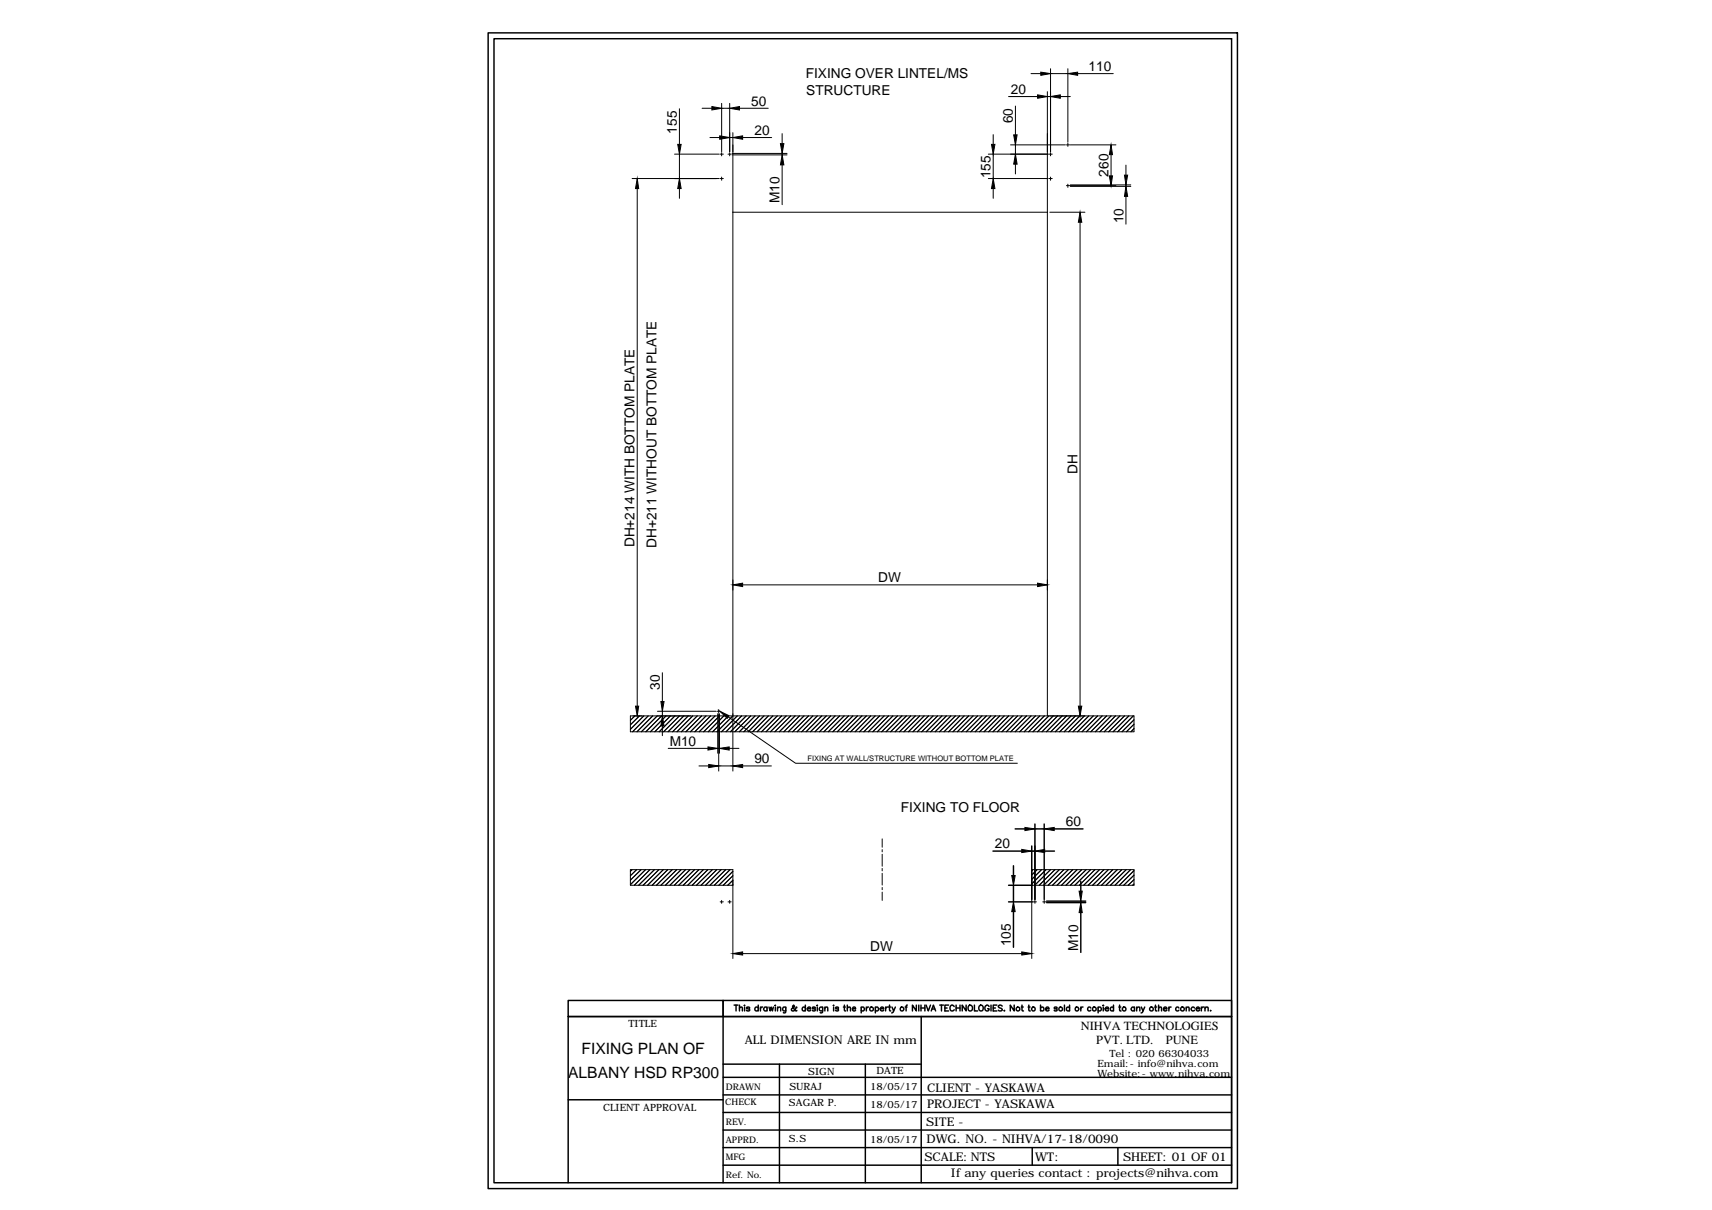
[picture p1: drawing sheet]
<svg xmlns="http://www.w3.org/2000/svg" width="297mm" height="210mm" viewBox="0 0 297 210" stroke-linecap="round" stroke-linejoin="round" font-family="sans-serif">
<!-- layer: 0 -->
<g fill="none" stroke="#000" stroke-width=".25">
<path d="M84.7 5.7h130v200.5h-130zM85.7 6.7h128v198.5h-128zM172.3 147.6h5M175 156.4h4.1M175 153.6h4.1M175.8 150.2v1.7M175.8 153.6v2.8M175.8 158.1v6.2M176.1 143.8h1.7M179 146.8v9.2M179 147.6h.6M179.6 142.9v13.1"/>
<path d="M179.6 143.8h1.6M181.2 142.9v13.1M181.3 147.6h1.7M181.6 156.3h6.8M181.6 156.6h6.8M182.9 143.8h5M187.5 152.9v1.7M187.5 156.3v.3M187.5 158.3v6.9M98.6 173.6h26.9v2.7h-26.9zM125.5 176.3v28.9M127.4 174.4h.6"/>
<path d="M127.7 174.4v1M128.3 174.9l.2-.2h.3v.7M128.3 174.4v1M129.2 174.4v.1zM129.2 174.7v.7M130.1 174.9l-.1-.2h-.4v.2l.4 .2 .1 .1-.2 .2-.4-.2M131.6 174.9a.33 .33 0 0 0-.5-.1 .33 .33 0 0 0 0 .5 .33 .33 0 0 0 .5-.1M131.6 174.4v1M131.9 174.7v.7M132.3 174.7h-.2l-.2 .3M133.1 174.9l-.1-.2a.34 .34 0 0 0-.5 .1 .34 .34 0 0 0 .1 .5 .34 .34 0 0 0 .5-.1M133.1 174.7v.7"/>
<path d="M133.4 174.7l.2 .7 .2-.7 .2 .7 .2-.7M134.5 174.4v.1zM134.5 174.7v.7M134.9 174.9l.3-.2h.2l.1 .7M134.9 174.7v.7M136.3 174.7v.9l-.4 .1M136.3 174.9a.31 .31 0 0 0-.4-.1 .31 .31 0 0 0 0 .5 .31 .31 0 0 0 .4-.1M138.2 174.8v-.1a.97 .97 0 0 1-.7 .7l-.2-.3 .5-.4-.1-.3-.2 .1 .2 .4 .2 .3 .2 .2 .1-.1M139.7 174.9a.31 .31 0 0 0-.4-.1 .31 .31 0 0 0 0 .5 .31 .31 0 0 0 .4-.1M139.7 174.4v1M140.1 175h.6l-.1-.2a.33 .33 0 0 0-.5 0 .33 .33 0 0 0 .1 .5 .33 .33 0 0 0 .5-.1M141.5 174.9l-.2-.2h-.3v.2l.4 .2 .1 .1-.2 .2-.3-.2"/>
<path d="M141.8 174.4v.1zM141.8 174.7v.7M142.7 174.7v.9l-.4 .1M142.7 174.9a.33 .33 0 0 0-.5-.1 .33 .33 0 0 0 0 .5 .33 .33 0 0 0 .5-.1M143.1 174.9l.1-.2h.4v.7M143.1 174.7v.7M144.6 174.4v.1zM144.6 174.7v.7M145.5 174.9l-.2-.2h-.3v.2l.4 .2 .1 .1-.2 .2-.3-.2M146.3 174.7h.4M146.5 174.4v.8l.2 .2M147 174.9l.3-.2h.2l.1 .7"/>
<path d="M147 174.4v1M147.9 175l.5-.1a.32 .32 0 0 0-.4-.2 .32 .32 0 0 0-.1 .5l.2 .2 .3-.2M149.4 174.9a.31 .31 0 0 1 .5-.1 .31 .31 0 0 1 0 .5 .31 .31 0 0 1-.5-.1M149.4 174.7v1M150.3 174.7v.7M150.7 174.7h-.2l-.2 .3M151.9 174.9a.31 .31 0 0 1 .4-.1 .31 .31 0 0 1 0 .5 .31 .31 0 0 1-.4-.1M151.9 174.7v1M152.7 175h.6v-.2a.33 .33 0 0 0-.5 0 .33 .33 0 0 0 0 .5 .33 .33 0 0 0 .5-.1M153.7 174.7v.7M154 174.7h-.2l-.1 .3M154.2 174.7h.3"/>
<path d="M154.3 174.4v.8l.2 .2M154.8 174.7l.3 .7 .2-.7M155.1 175.4l-.1 .2-.3 .1M157 174.7h.4M157.4 174.4l-.2 .2v.8M159 174.4v1l-.7-1v1M159.4 174.4v1M159.8 174.4v1M159.8 174.9h.7M159.8 176.3v28.9M160.5 174.4v1M160.7 174.4l.4 1 .3-1"/>
<path d="M161.6 175.4l.4-1 .3 1M161.7 175h.5M163.1 174.4h.6M163.4 174.4v1M163.9 174.9h.4M164.6 174.4h-.7v1h.7M165.6 174.6a.37 .37 0 0 0-.5-.3 .37 .37 0 0 0-.3 .4v.3a.37 .37 0 0 0 .3 .4 .37 .37 0 0 0 .5-.2M165.9 174.9h.7M165.9 174.4v1M166.6 174.4v1M167.6 174.4v1l-.7-1v1M168.1 174.4h.1a.49 .49 0 0 1 .5 .5 .49 .49 0 0 1-.6 .4l-.1-.3z"/>
<path d="M169.1 174.4v1h.5M171.6 174.6a.37 .37 0 0 0-.4-.2 .37 .37 0 0 0-.3 .3v.3a.36 .36 0 0 0 .3 .4 .36 .36 0 0 0 .4-.4h-.2M171.9 174.4v1M172.3 174.9h.4M173 174.4h-.7v1h.7M173.9 174.5a.41 .41 0 0 0-.7 0l.2 .3 .5 .3v.1l-.3 .2-.4-.2M174.2 175.3h.1zM176 174.4v1l-.7-1v1M177.2 174.7h.3M177.3 174.4v.8l.3 .2M178.4 174.7h.3M178.5 174.4v.8l.3 .2"/>
<path d="M180.5 174.9a.33 .33 0 0 1 .5-.1 .33 .33 0 0 1 0 .5 .33 .33 0 0 1-.5-.1M180.5 174.4v1M181.4 175h.6a.33 .33 0 0 0-.5-.2 .33 .33 0 0 0 .1 .5l.2 .1 .2-.2M183.4 174.9l-.2-.2h-.2v.2l.4 .2v.1l-.2 .2-.3-.2M184.7 174.4v1M185.6 174.9a.31 .31 0 0 0-.5-.1 .31 .31 0 0 0 0 .5 .31 .31 0 0 0 .5-.1M185.6 174.4v1M187.5 174.7v.7M187.9 174.7h-.3l-.1 .3M189.3 174.9a.31 .31 0 0 0-.5-.1 .31 .31 0 0 0 0 .5 .31 .31 0 0 0 .5-.1M190.5 174.9a.31 .31 0 0 1 .5-.1 .31 .31 0 0 1 0 .5 .31 .31 0 0 1-.5-.1M190.5 174.7v1"/>
<path d="M191.4 174.4v.1zM191.4 174.7v.7M191.8 175h.5v-.2a.33 .33 0 0 0-.5 0 .33 .33 0 0 0 .1 .5 .33 .33 0 0 0 .4-.1M193.2 174.9a.31 .31 0 0 0-.5-.1 .31 .31 0 0 0 0 .5 .31 .31 0 0 0 .5-.1M193.2 174.4v1M194.1 174.7h.4M194.3 174.4v.8l.2 .2M196.8 174.9v-.2a.34 .34 0 0 0-.5 .1 .34 .34 0 0 0 .1 .5 .34 .34 0 0 0 .4-.1M196.8 174.7v.7M197.2 174.9l.3-.2h.2l.1 .7M197.2 174.7v.7M198 174.7l.3 .7 .3-.7"/>
<path d="M198.3 175.4l-.1 .2-.2 .1M200.3 174.7h.4M200.5 174.4v.8l.2 .2M201 174.9l.2-.2h.3v.7M201 174.4v1M201.9 175h.6a.33 .33 0 0 0-.6-.2 .33 .33 0 0 0 .1 .5l.3 .1 .2-.2M202.8 174.7v.7M203.2 174.7h-.3l-.1 .3M204.5 174.9a.31 .31 0 0 0-.4-.1 .31 .31 0 0 0 0 .5 .31 .31 0 0 0 .4-.1M205.8 174.9l.1-.2h.4v.7M205.8 174.7v.7M207.2 174.9v-.2a.34 .34 0 0 0-.5 .1 .34 .34 0 0 0 .1 .5 .34 .34 0 0 0 .4-.1"/>
<path d="M207.5 175h.6a.33 .33 0 0 0-.5-.2 .33 .33 0 0 0 .1 .5l.2 .1 .2-.2M208.4 174.7v.7M208.9 174.7h-.3l-.2 .3M209.1 174.9l.2-.2h.3v.7M209.1 174.7v.7M210 175.3h.1M98.6 190.8h26.9M125.5 196h88.2M125.5 193h88.2M125.5 189.9h88.2M125.5 186.9h88.2M125.5 184.6h34.3"/>
<path d="M125.5 199.1h88.2M135.2 184.6v20.6M150.1 184.6v20.6M179.1 199.1v3M194 199.1v3M98.6 205.2v-28.9h115.1h-88.2v-2.7h88.2v31.6M125.5 202.1h88.2"/>
<circle cx="151.2" cy="175" r=".35"/>
<circle cx="156.5" cy="175" r=".34"/>
<circle cx="170.2" cy="174.8" r=".48"/>
<circle cx="176.6" cy="175" r=".35"/>
<circle cx="179.3" cy="175" r=".34"/>
<circle cx="184" cy="175" r=".35"/>
<circle cx="186.8" cy="175" r=".34"/>
<circle cx="189.9" cy="175" r=".35"/>
<circle cx="195.1" cy="175" r=".34"/>
<circle cx="199.8" cy="175" r=".35"/>
<circle cx="205.2" cy="175" r=".35"/>
</g>
<g fill="none" stroke="#000" stroke-width=".17">
<path d="M117.9 18.9v6.1M121.8 18.8h1.7M125.2 17.9v8.4M125.2 18.8h1.4M126.6 17.9v8.4M128.3 18.8h5M175 16.7h5M176.2 18.4v5M178.9 12.8h1.7M181.7 15.9v108.3M181.7 16.7h.6M182.3 11.9v14.4"/>
<path d="M182.3 12.8h3M184 16.7h1.7M185.3 11.9v12.8M187 12.8h6.2M109.7 31h15.1M110.6 32.7v89.8M117 26.7h7.8M117.9 26.7v4.3M117.9 32.7v1.7M123.2 23.9h1.7M125 31h.5M125 26.7h.5"/>
<path d="M125.2 26.5v.5M125.2 30.7v.6M126.3 26.7h.6M126.6 26.5v.5M126.6 23.9h.6M127 26.6h9.6M127 26.9h9.6M127.2 23v110.8M127.2 36.8h54.5M128.8 23.9h5.1M135.7 23.2v1.7M135.7 26.6v.3"/>
<path d="M135.7 28.6v6.9M171.5 31h10.3M171.5 26.7h10.3M172.3 23.4v1.6M172.3 26.7v4.3M172.3 32.7v1.7M175.3 25.1h9.6M176.2 25.1v1.6M176.2 28.5v1.7M182 31h.6M182 26.7h.6M182.1 36.8h6.1"/>
<path d="M182.3 26.5v.5M182.3 30.7v.6M185 25.1h.6M185 32.2h.6M185.3 24.8v.6M185.3 31.9v.6M185.7 25.1h7.9M185.7 32.2h7.9M185.7 32.1h10.5M185.7 32.3h10.5M187.4 38.6v83.9M192.8 26.8v3.7"/>
<path d="M195.4 28.6v1.8M195.4 32.1v.2M195.4 34.1v4.8M114.9 116.7v5M128.8 101.5h51.2M109.4 125.7l1.5-1.5-1.5 1.6M109.4 124.2h87.4v2.7h-87.4zM110.1 124.2l-.7 .8 .8-.8M111.7 124.2l-2.3 2.3M112 126.9l2.8-2.7-2.7 2.7M112.5 124.2l-2.7 2.7M113.2 124.2l-2.7 2.7 2.8-2.7"/>
<path d="M114 124.2l-2.7 2.7M114.1 123.4h10.1M114.9 123.4v.8M114.9 125.9v1.7M115.6 124.2l-2.8 2.7M115.9 126.9l2.7-2.7-2.7 2.7M115.9 129.8h6.9M116.3 124.2l-2.7 2.7M117.1 124.2l-2.7 2.7 2.7-2.7M117.9 124.2l-2.8 2.7M119 126.9l2.7-2.7-2.7 2.7M119.4 124.2l-2.7 2.7"/>
<path d="M120.2 124.2l-2.7 2.7 2.7-2.7M121 124.2l-2.8 2.7M121.3 132.9h1.7M122.1 126.9l2.7-2.7-2.7 2.7M122.5 124.2l-2.7 2.7M123.3 124.2l-2.7 2.7 2.7-2.7M124.1 124.2l-2.8 2.7M124.4 123.4h.6M124.5 123.8v6.9M124.5 129.8h.3M124.7 123.1v.5M124.7 123.8v10"/>
<path d="M124.7 132.9h2.5M124.8 123.8v6.9M125.2 126.9l2.7-2.7-2.7 2.7M125.6 124.2l-2.7 2.7M126.4 124.4l11.6 8h38.5M126.4 124.2l-2.8 2.7 2.8-2.7M126.5 129.8h1.7M127.2 124.2l-2.8 2.7M128.3 126.9l2.7-2.7-2.7 2.7M128.7 124.2l-2.7 2.7M128.8 132.9h5M129.4 124.2l-2.7 2.7 2.8-2.7"/>
<path d="M130.2 124.2l-2.7 2.7M131.3 126.9l2.8-2.7-2.7 2.7M131.8 124.2l-2.7 2.7M132.1 126.9l2.8-2.7-2.7 2.7M132.5 124.2l-2.7 2.7 2.8-2.7M133.3 124.2l-2.7 2.7 2.7-2.7M135.2 126.9l2.8-2.7-2.8 2.7M135.6 124.2l-2.7 2.7M136.4 124.2l-2.7 2.7 2.7-2.7M137.2 124.2l-2.8 2.7M138.3 126.9l2.7-2.7-2.7 2.7M138.7 124.2l-2.7 2.7"/>
<path d="M139.5 124.2l-2.7 2.7 2.7-2.7M140.3 124.2l-2.8 2.7M141.4 126.9l2.7-2.7-2.7 2.7M141.8 124.2l-2.7 2.7M142.6 124.2l-2.7 2.7 2.7-2.7M143.4 124.2l-2.8 2.7M144.5 126.9l2.7-2.7-2.7 2.7M144.9 124.2l-2.7 2.7M145.7 124.2l-2.8 2.7 2.8-2.7M146.5 124.2l-2.8 2.7M147.6 126.9l2.7-2.7-2.7 2.7M148 124.2l-2.7 2.7"/>
<path d="M148.7 124.2l-2.7 2.7 2.8-2.7M149.5 124.2l-2.7 2.7M151.1 124.2l-2.7 2.7M151.4 126.9l2.8-2.7-2.7 2.7M151.8 124.2l-2.7 2.7M152.6 124.2l-2.7 2.7 2.7-2.7M153.4 124.2l-2.7 2.7M154.5 126.9l2.8-2.7-2.8 2.7M154.9 124.2l-2.7 2.7M155.7 124.2l-2.7 2.7 2.7-2.7M156.5 124.2l-2.8 2.7M157.6 126.9l2.7-2.7-2.7 2.7"/>
<path d="M158 124.2l-2.7 2.7M158.8 124.2l-2.7 2.7M159.6 124.2l-2.8 2.7M160.7 126.9l2.7-2.7-2.7 2.7M161.1 124.2l-2.7 2.7M161.9 124.2l-2.7 2.7 2.7-2.7M162.7 124.2l-2.8 2.7M163.8 126.9l2.7-2.7-2.7 2.7M164.2 124.2l-2.7 2.7M165 124.2l-2.8 2.7 2.8-2.7M165.8 124.2l-2.8 2.7M167.3 124.2l-2.7 2.7"/>
<path d="M167.6 126.9l2.8-2.7-2.7 2.7M168 124.2l-2.7 2.7 2.8-2.7M168.8 124.2l-2.7 2.7 2.8-2.7M169.6 124.2l-2.7 2.7M170.7 126.9l2.8-2.7-2.7 2.7M171.1 124.2l-2.7 2.7M171.9 124.2l-2.7 2.7 2.7-2.7M172.7 124.2l-2.7 2.7M173.8 126.9l2.8-2.7-2.8 2.7M174.2 124.2l-2.7 2.7M175 124.2l-2.7 2.7 2.7-2.7M175.8 124.2l-2.8 2.7"/>
<path d="M176.9 126.9l2.7-2.7-2.7 2.7M177.3 124.2l-2.7 2.7M178.1 124.2l-2.7 2.7 2.7-2.7M178.9 124.2l-2.8 2.7M180 126.9l2.7-2.7-2.7 2.7M180.4 124.2l-2.7 2.7M181.2 124.2l-2.7 2.7 2.7-2.7M182 124.2l-2.8 2.7M183.1 126.9l2.7-2.7-2.7 2.7M183.5 124.2l-2.7 2.7M183.8 126.9l2.8-2.7-2.7 2.7M184.3 124.2l-2.7 2.7 2.7-2.7"/>
<path d="M185.1 124.2l-2.8 2.7M187.4 124.2l-2.8 2.7M188.1 124.2l-2.7 2.7 2.8-2.7M188.9 124.2l-2.7 2.7M189.7 124.2l-2.8 2.7M190 126.9l2.8-2.7-2.7 2.7M190.4 124.2l-2.7 2.7M191.2 124.2l-2.7 2.7 2.7-2.7M192 124.2l-2.7 2.7M193.1 126.9l2.8-2.7-2.7 2.7M193.5 124.2l-2.7 2.7M194.3 124.2l-2.7 2.7 2.7-2.7"/>
<path d="M195.1 124.2l-2.8 2.7M196.2 126.9l.6-.5-.6 .5M196.6 124.2l-2.7 2.7M196.8 124.9l-2.1 2M196.8 125.6l-1.4 1.3M109.4 153.4l2.6-2.5-2.6 2.6M109.7 150.9l-.3 .3M110.4 150.9l-1 1 1.1-1M111.2 150.9l-1.8 1.8M112.3 153.6l2.8-2.7-2.7 2.7M112.8 150.9l-2.7 2.7M113.5 150.9l-2.7 2.7 2.8-2.7"/>
<path d="M114.3 150.9l-2.7 2.7M115.4 153.6l2.8-2.7-2.7 2.7M115.9 150.9l-2.8 2.7M116.6 150.9l-2.7 2.7 2.8-2.7M117.4 150.9l-2.7 2.7M118.5 153.6l2.8-2.7-2.7 2.7M118.9 150.9l-2.7 2.7M119.7 150.9l-2.7 2.7 2.7-2.7M120.5 150.9l-2.7 2.7M121.6 153.6l2.8-2.7-2.7 2.7M122 150.9l-2.7 2.7M122.8 150.9l-2.7 2.7 2.7-2.7"/>
<path d="M123.6 150.9l-2.8 2.7M124.7 153.6l2.5-2.4-2.5 2.4M125 156.4h.5M125.1 150.9l-2.7 2.7M125.2 156.2v.5M125.5 153.6l1.7-1.7-1.7 1.7M125.9 150.9l-2.7 2.7 2.7-2.7M126.3 156.4h.6M126.6 156.2v.5M126.6 150.9l-2.7 2.7 2.8-2.7M127.2 153.6h-17.8v-2.7h17.8v15.4M127.2 152.7l-.9 .9 .9-.9"/>
<path d="M127.2 153.5l-.2 .1M153.1 145.5v1.5M153.1 147.4v.4M153.1 148.2v2.1M153.1 150.7v.4M153.1 151.5v2M153.1 154v.3M153.1 154.8v1.4M179 153.6h17.8v-2.7h-17.8v15.4M179.2 150.9l-.2 .1M179.3 156.4h.5M179.6 156.2v.5"/>
<path d="M179.9 150.9l-.9 .9M180.3 153.6l2.7-2.7-2.7 2.7M180.7 150.9l-1.7 1.7M180.9 156.4h.6M181.2 156.2v.5M181.5 150.9l-2.5 2.5M182.3 150.9l-2.8 2.7M183.4 153.6l2.7-2.7-2.7 2.7M183.8 150.9l-2.7 2.7M184.6 150.9l-2.8 2.7 2.8-2.7M185.4 150.9l-2.8 2.7M186.5 153.6l2.7-2.7-2.7 2.7"/>
<path d="M186.9 150.9l-2.7 2.7M187.6 150.9l-2.7 2.7 2.8-2.7M188.5 150.9l-2.8 2.7M189.6 153.6l2.7-2.7-2.7 2.7M190 150.9l-2.7 2.7M190.7 150.9l-2.7 2.7 2.8-2.7M191.5 150.9l-2.7 2.7M192.6 153.6l2.8-2.7-2.7 2.7M193.1 150.9l-2.7 2.7M193.8 150.9l-2.7 2.7 2.8-2.7M194.6 150.9l-2.7 2.7M196.2 150.9l-2.8 2.7"/>
<path d="M196.5 153.6l.3-.2-.3 .2M196.8 151l-2.6 2.6M196.8 151.8l-1.8 1.8 1.8-1.8M196.8 152.6l-1.1 1M128.8 165.4h48.5"/>
</g>
<g fill="#000" stroke="#000" stroke-width=".17">
<path d="M123.5 18.5l1.7 .3-1.7 .3zM126.6 18.8l1.7-.3v.6zM180 16.5l1.7 .2-1.7 .3zM180.6 12.5l1.7 .3-1.7 .3zM182.3 16.7l1.7-.2v.5zM185.3 12.8l1.7-.3v.6zM110.6 31l.2 1.7h-.5zM117.9 31l.3 1.7h-.6zM117.6 25h.6l-.3 1.7zM124.9 23.6l1.7 .3-1.7 .3zM127.2 23.9l1.6-.3v.6zM135.4 24.9h.6l-.3 1.7z"/>
<path d="M135.7 26.9l.3 1.7h-.6zM172 25h.6l-.3 1.7zM172.3 31l.3 1.7h-.6zM176.2 26.7l.3 1.8h-.6zM175.9 23.4h.6l-.3 1.7zM187.4 36.8l.3 1.8h-.6zM192.8 25.1l.2 1.7h-.5zM192.5 30.5h.5l-.2 1.7zM195.1 30.4h.6l-.3 1.7zM195.4 32.3l.3 1.8h-.6zM127.2 101.5l1.6-.3v.6zM180 101.2l1.7 .3-1.7 .3z"/>
<path d="M110.3 122.5h.5l-.2 1.7zM114.9 124.2l.3 1.7h-.5zM114.7 121.7h.5l-.3 1.7zM122.8 129.6l1.7 .2-1.7 .3zM123 132.6l1.7 .3-1.7 .3zM124.9 123.4l1.6 .7-.3 .5zM124.8 129.8l1.7-.2v.5zM127.2 132.9l1.6-.3v.6zM187.1 122.5h.6l-.3 1.7zM175.5 151.9h.6l-.3 1.7zM175.8 156.4l.3 1.7h-.6zM177.3 147.3l1.7 .3-1.7 .3z"/>
<path d="M177.8 143.5l1.8 .3-1.8 .3zM179.6 147.6l1.7-.3v.6zM181.2 143.8l1.7-.3v.6zM187.2 154.6h.6l-.3 1.7zM187.5 156.6l.3 1.7h-.6zM127.2 165.4l1.6-.3v.6zM177.3 165.1l1.7 .3-1.7 .3z"/>
</g>
<g font-size="2.7">
<text x="100.9" y="182.9">FIXING PLAN OF</text>
<text x="98.6" y="186.9">ALBANY HSD RP300</text>
</g>
<g font-size="2.4">
<text x="139.8" y="13.6">FIXING OVER LINTEL/MS</text>
<text x="139.9" y="16.5">STRUCTURE</text>
<text x="175.4" y="16.3">20</text>
<text x="188.9" y="12.3">110</text>
<text x="117.4" y="23.2" transform="rotate(-90 117.4 23.2)">155</text>
<text x="130.3" y="18.3">50</text>
<text x="130.9" y="23.4">20</text>
<text x="175.7" y="21.4" transform="rotate(-90 175.7 21.4)">60</text>
<text x="135.2" y="35.2" transform="rotate(-90 135.2 35.2)">M10</text>
<text x="171.9" y="30.9" transform="rotate(-90 171.9 30.9)">155</text>
<text x="192.3" y="30.6" transform="rotate(-90 192.3 30.6)">260</text>
<text x="194.9" y="38.7" transform="rotate(-90 194.9 38.7)">10</text>
<text x="187" y="82.2" transform="rotate(-90 187 82.2)">DH</text>
<text x="110.1" y="94.9" transform="rotate(-90 110.1 94.9)">DH+214 WITH BOTTOM PLATE</text>
<text x="113.9" y="95.1" transform="rotate(-90 113.9 95.1)">DH+211 WITHOUT BOTTOM PLATE</text>
<text x="152.4" y="101">DW</text>
<text x="114.5" y="119.7" transform="rotate(-90 114.5 119.7)">30</text>
<text x="116.2" y="129.4">M10</text>
<text x="130.9" y="132.4">90</text>
<text x="156.3" y="140.9">FIXING TO FLOOR</text>
<text x="184.9" y="143.4">60</text>
<text x="172.6" y="147.2">20</text>
<text x="151" y="165">DW</text>
<text x="175.4" y="164.2" transform="rotate(-90 175.4 164.2)">105</text>
<text x="187.1" y="165" transform="rotate(-90 187.1 165)">M10</text>
</g>
<g font-size="2.2">
<text x="187.5" y="178.7">NIHVA TECHNOLOGIES</text>
<text x="190.2" y="181.1">PVT. LTD.</text>
<text x="202.3" y="181.1">PUNE</text>
</g>
<g font-size="2.1">
<text x="129.2" y="181.1">ALL DIMENSION ARE IN mm</text>
<text x="160.9" y="189.4">CLIENT - YASKAWA</text>
<text x="160.7" y="195.3">SITE -</text>
<text x="160.9" y="192.2">PROJECT - YASKAWA</text>
<text x="160.4" y="201.4">SCALE:NTS</text>
<text x="160.8" y="198.3">DWG. NO. - NIHVA/17-18/0090</text>
<text x="179.6" y="201.3">WT:</text>
<text x="194.8" y="201.4">SHEET: 01 OF 01</text>
<text x="165" y="204.2">If any queries contact : projects@nihva.com</text>
</g>
<g font-size="1.7">
<text x="109" y="178.2">TITLE</text>
<text x="190.4" y="185.1">Email:- info@nihva.com</text>
<text x="192.5" y="183.3">Tel : 020 66304033</text>
<text x="136.9" y="191.8">SAGAR P.</text>
<text x="137" y="189.1">SURAJ</text>
<text x="140.2" y="186.5">SIGN</text>
<text x="151" y="189.1">18/05/17</text>
<text x="152.1" y="186.3">DATE</text>
<text x="190.4" y="186.8">Website:- www.nihva.com</text>
<text x="104.6" y="192.8">CLIENT APPROVAL</text>
<text x="151" y="192.2">18/05/17</text>
<text x="136.9" y="198.1">S.S</text>
<text x="151" y="198.3">18/05/17</text>
</g>
<g font-size="1.6">
<text x="125.8" y="191.8">CHECK</text>
<text x="125.9" y="189">DRAWN</text>
<text x="125.9" y="195.1">REV.</text>
<text x="125.9" y="198.2">APPRD.</text>
<text x="125.9" y="201.3">MFG</text>
<text x="125.9" y="204.3">Ref. No.</text>
</g>
<text font-size="1.3" x="140.1" y="132">FIXING AT WALL/STRUCTURE WITHOUT BOTTOM PLATE</text>
</svg>
